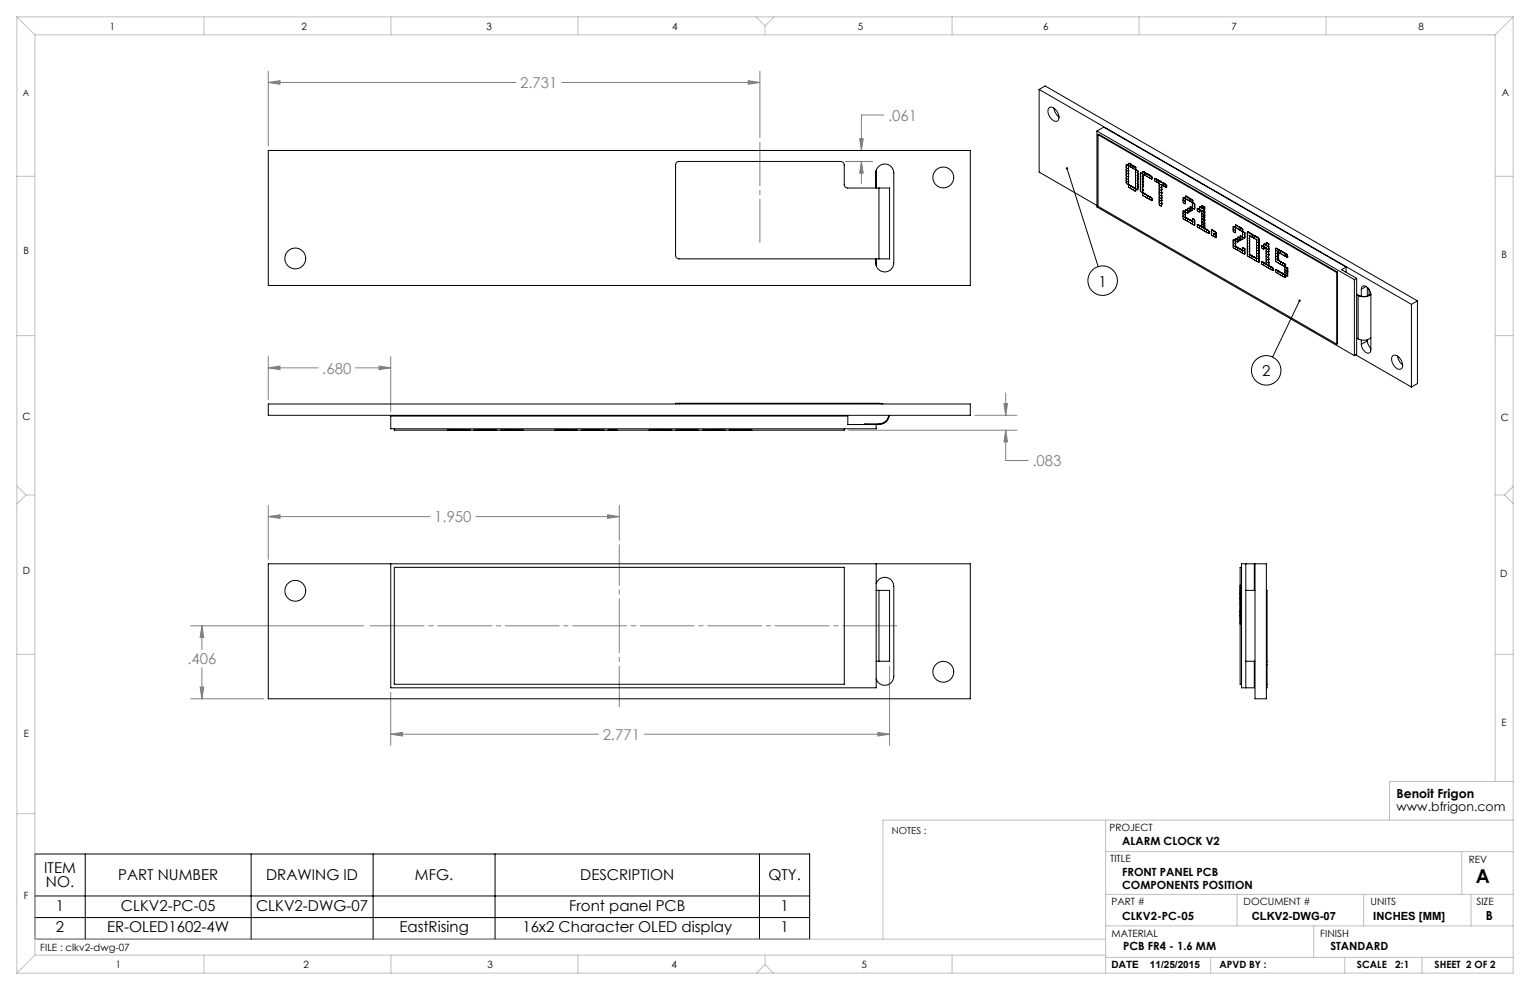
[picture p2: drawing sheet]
<svg xmlns="http://www.w3.org/2000/svg" width="432mm" height="279mm" viewBox="0 0 432 279" stroke-linecap="round" stroke-linejoin="round" font-family="sans-serif">
<g fill="none" stroke="#000" stroke-width=".28">
<path d="M301.1 47.5l8.8 27.7M366.8 84.9l-7.6 15.9M9.8 241h218.7v24.1h-218.7zM9.8 259h218.7M9.8 252.9h218.7M24.1 241v24.1M70.9 241v24.1M105.3 241v24.1M139.7 241v24.1M214.3 241v24.1"/>
<circle cx="311.2" cy="79.2" r="4.2"/>
<circle cx="357.4" cy="104.5" r="4.2"/>
</g>
<g fill="none" stroke="#808080" stroke-width=".28">
<path d="M75.7 23.3l3.3-.5v1zM75.7 20.1v21.1M75.7 23.3h69.9M158.5 23.3h56M211.2 22.8l3.3 .5-3.3 .5zM214.5 20.1v18.8M242.6 39.2h1l-.5 3.3zM249.5 32.5h-6.4v10M238.5 45.6h7.8M243.1 45.6l.5 3.3h-1zM243.1 45.6v6.3M75.7 103.8l3.3-.5v1z"/>
<path d="M75.7 100.6v12.1M75.7 103.8h14.1M100.3 103.8h10M107 103.3l3.3 .5-3.3 .5zM110.3 100.6v15.5M275.1 117.2h11.9M283.3 113.9h1l-.5 3.3zM283.8 110.9v6.3M239.5 121.4h47.5M283.8 121.4l.5 3.3h-1zM283.8 121.4v8.6h6.4M75.7 145.8l3.3-.5v1z"/>
<path d="M75.7 142.6v15.2M75.7 145.8h45.7M134.3 145.8h40.5M171.5 145.3l3.3 .5-3.3 .5zM174.8 142.6v9.9M53.8 176.6h48.9M57 176.6l.5 3.3h-1zM57 176.6v6.8M53.8 197.2h20.6M56.5 193.9h1l-.5 3.3zM57 188.4v8.8M110.3 195.4v15"/>
<path d="M251.1 187.9v22.5M110.3 207.2l3.3-.5v1zM110.3 207.2h58.6M181.8 207.2h69.3M247.8 206.7l3.3 .5-3.3 .5z"/>
</g>
<path d="M103.9 176.6h149.7" fill="none" stroke="#808080" stroke-width=".28" stroke-dasharray="15.2 1.3 1.3 1.3" stroke-dashoffset="-.6"/>
<path d="M174.8 199.5v-45.7" fill="none" stroke="#808080" stroke-width=".28" stroke-dasharray="15.2 1.3 1.3 1.3" stroke-dashoffset="3.8"/>
<path d="M214.5 68.4v-28.2" fill="none" stroke="#808080" stroke-width=".28" stroke-dasharray="15.2 1.3 1.3 1.3" stroke-dashoffset="3"/>
<g fill="none" stroke="#c0c0c0" stroke-width=".28">
<path d="M4.8 4.8l5 5M4.8 4.8h422.2M4.8 4.8v269.8M9.8 9.8h412.2M9.8 9.8v259.8M57.5 4.8v5M110.3 4.8v5M163.1 4.8v5M213.4 4.8l2.5 2.5M215.9 7.3v2.5M218.4 4.8l-2.5 2.5M268.7 4.8v5"/>
<path d="M321.5 4.8v5M374.3 4.8v5M422 9.8v210.7M427 4.8l-5 5M427 4.8v269.8h-422.2M4.8 49.7h5M422 49.7h5M4.8 94.7h5M422 94.7h5M4.8 137.1l2.5 2.6M7.3 139.7l-2.5 2.6M7.3 139.7h2.5"/>
<path d="M422 139.7h2.6M424.6 139.7l2.4 2.4M427 137.3l-2.4 2.4M4.8 184.7h5M422 184.7h5M4.8 229.7h5M312 231.5v43.1M427 231.5h-177.8v33.6M427 220.5h-34.8v11M312 240.3h115M312 252.4h115M349.1 252.4v8.9"/>
<path d="M384.9 252.4v8.9M412.6 240.3v12.1M415.2 252.4v8.9M9.8 265.1h302.2M9.8 269.6l-5 5M9.8 269.6h302.2M57.5 269.6v5M110.3 269.6v5M163.1 269.6v5M215.9 272.2l-2.4 2.4M215.9 272.2l2.4 2.4M215.9 269.6v2.6"/>
<path d="M268.7 269.6v5M312 270.2h115M312 261.3h115M341.7 270.2v4.4M370.8 261.3v8.9M379.5 270.2v4.4M401.3 270.2v4.4"/>
</g>
<path d="M366.5 84.6a.34 .34 0 0 0 .1 .5 .34 .34 0 0 0 .5-.1 .34 .34 0 0 0-.2-.4l-.1 .3 .1-.3zM300.9 47.3a.34 .34 0 0 0 .1 .5 .34 .34 0 0 0 .5-.3 .34 .34 0 0 0-.5-.3l.1 .3-.1-.3z" fill="#000"/>
<path d="M75.7 145.8l3.3-.5v1zM171.5 145.3l3.3 .5-3.3 .5zM57 176.6l.5 3.3h-1zM56.5 193.9h1l-.5 3.3zM247.8 206.7l3.3 .5-3.3 .5zM110.3 207.2l3.3-.5v1zM283.8 121.4l.5 3.3h-1zM283.3 113.9h1l-.5 3.3zM75.7 103.8l3.3-.5v1zM107 103.3l3.3 .5-3.3 .5zM211.2 22.8l3.3 .5-3.3 .5zM75.7 23.3l3.3-.5v1zM243.1 45.6l.5 3.3h-1zM242.6 39.2h1l-.5 3.3z" fill="#808080"/>
<g fill="none" stroke="#000" stroke-width=".28">
<path d="M293.3 25.2v23.4l16.3 9.4M293.3 25.2l105 60.7M293.3 25.2l1.7-.9 105 60.6M296.1 30.4a2.31 2.31 0 0 1 2.7 2.3 1.14 1.14 0 0 1-.5 1.5 1.14 1.14 0 0 1-1.5-.6 2.48 2.48 0 0 1-.7-3.2zM297.5 30.5l.3 1.3 1.1 1.2M309.6 37l72.6 41.9M309.6 37l1.9-1.1 68.4 39.5M309.6 37v21.4l72.6 42M309.9 38l.2-.1 67.4 38.9M309.9 38l67.4 38.9M309.9 38v20.2l67.4 38.9M75.7 42.5h198.1v38.1h-198.1z"/>
<path d="M247.2 53.1v-4.3a2.54 2.54 0 0 1 2.5-2.5 2.54 2.54 0 0 1 2.5 2.5v25.4a2.54 2.54 0 0 1-2.5 2.6 2.54 2.54 0 0 1-2.5-2.6v-1.1M247.3 48.1v5M248.1 53.1h-8.8a1 1 0 0 1-1-1v-5.5a1 1 0 0 0-1-1h-45.6a1 1 0 0 0-1 1v25.5a1 1 0 0 0 1 1h56.4M248.1 53.1h3v20h-3M248.1 53.1v20M317.9 51v.7l.6 .2M317.9 50.3v.7M317.9 49.5v.7M317.9 48.8v.7M317.9 48v.7M317.9 47.2v.8M317.9 47.2h.1"/>
<path d="M317.9 48h.1M317.9 48.7v.1M317.9 50.2v.1M317.9 51h.1M317.9 48.8h.1M317.9 49.5h.1M317.9 50.3h.1M318 46.5h-.1M318 46.5l-.1 .7M318 46.5h.1M318 46.5l.3 .2M318.3 46.7l.2 .3"/>
<path d="M318.3 46.7h.1M318.4 51.3l.1 .2M318.4 50.5l.1 .2M318.4 49.8l.1 .2M318.4 49l.1 .2M318.4 48.3l.1 .2M318.4 47.5l.1 .2M318.4 48.3h.1M318.4 49h.1M318.4 49.8h.1M318.4 51.3h.1M318.4 47.5h.1"/>
<path d="M318.4 50.5h.1M318.5 47.4l-.1 .1M318.5 47.7v.4M318.5 48.5v.4M318.5 50v.4M318.5 50.7v.5M318.5 48.5h.1M318.5 48.9h.1M318.5 49.2h.1M318.5 50h.1M318.5 50.4h.1M318.5 50.7h.1"/>
<path d="M318.5 51.2h.1M318.5 47h.1M318.5 51.9h.1M318.5 47.7h.1M318.5 48.1h.1M318.5 51.9l-.1 .1M318.5 51.2l-.1 .1M318.5 50.4l-.1 .1M318.5 49.7l-.1 .1M318.5 48.9l-.1 .1M318.5 48.1l-.1 .1M318.5 47v.4"/>
<path d="M318.5 49.2v.5M318.5 51.5v.4M318.5 49.7h.1M318.5 51.5h.1M318.6 46.1l-.1 .6 .6 .3M318.6 52.2l-.1 .6 .6 .3M318.6 52.2l.4 .2M318.6 46.1l.4 .2M318.6 46.1h.1M318.6 52.2h.1M318.6 46.1h-.1M318.6 52.2h-.1"/>
<path d="M319 46.3l.1 .2M319 52.4l.1 .2M319 46.3h.1M319 52.4h.1M319.1 47v.1M319.1 53.1h.1M319.1 46.5h.1M319.1 52.6h.1M319.1 53.1v.1M319.1 47.1l.7 .3M319.1 53.1l.7 .4M319.2 46.5h.1"/>
<path d="M319.2 52.5h.1M319.3 46.5h-.2M319.3 52.5l-.2 .1M319.3 52.5l.4 .3M319.3 46.5l.4 .2M319.3 46.5h.1M319.3 52.5h.1M319.7 46.7l.1 .2M319.7 52.8l.1 .2M319.7 46.7h.1M319.7 52.8h.1M319.8 47.4l-.1 .1"/>
<path d="M319.8 53.5h-.1M319.8 47.4l.5 .4h.1M319.8 46.9h.1M319.8 53.5l.5 .4 .1-.1M319.8 53h.1M319.8 52.9h.1M319.9 46.9h-.1M319.9 52.9l-.1 .1M319.9 52.9h.1M319.9 52.9l.4 .3M319.9 46.9l.4 .2M319.9 46.9h.1"/>
<path d="M320.3 47.1h.1M320.3 53.2h.1M320.3 47.1l.1 .2M320.3 53.2l.1 .2M320.4 47.8v.1M320.4 53.8v.1M320.4 47.3h.1M320.4 47.8h.1M320.4 53.4h.1M320.4 53.8h.1M320.4 47.3v.5M320.4 53.4v.4"/>
<path d="M320.5 52.5v.8l.6 .1M320.5 51.8v.7M320.5 51v.8M320.5 50.3v.7M320.5 49.5v.7M320.5 48.8v.7M320.5 48.7v.1M320.5 50.2v.1M320.5 51h.1M320.5 48.8h.1M320.5 49.5h.1M320.5 50.3h.1"/>
<path d="M320.5 51.8h.1M320.5 52.5h.1M320.6 48h-.1M320.6 48l-.1 .7M320.6 48l.4 .2M320.6 48h.1M321 48.2l.1 .3M321 48.2h.1M321 52.8l.1 .2M321 52.1l.1 .2M321 51.3l.1 .2M321 50.5l.1 .2"/>
<path d="M321 49.8l.1 .2M321 49l.1 .2M321 49h.1M321 49.8h.1M321 50.5h.1M321 52.1h.1M321 52.8h.1M321 51.3h.1M321.1 48.5v.4M321.1 49.2v.5M321.1 50v.4M321.1 50.7v.5"/>
<path d="M321.1 51.5v.4M321.1 51.5h.1M321.1 48.5h.1M321.1 48.9h.1M321.1 49.2h.1M321.1 49.7h.1M321.1 50h.1M321.1 50.4h.1M321.1 50.7h.1M321.1 51.2h.1M321.1 51.9h.1M321.1 52.7h.1"/>
<path d="M321.1 53h.1M321.1 53.4l-.1 .1M321.1 52.7l-.1 .1M321.1 51.9l-.1 .2M321.1 51.2l-.1 .1M321.1 50.4l-.1 .1M321.1 49.7l-.1 .1M321.1 48.9l-.1 .1M321.1 52.3v.4M321.1 53v.4M321.1 53.4h.1M321.1 52.3h.1"/>
<path d="M321.9 49.5h.1M321.9 50.3h.1M321.9 51.1h.1M321.9 51.8h.1M321.9 52.6h.1M321.9 53.3h.1M321.9 53.3v.7l.6 .2M321.9 52.6v.7M321.9 51.8v.7M321.9 51.1v.7M321.9 50.3v.8M321.9 49.5v.8"/>
<path d="M321.9 52.5v.1M322 48.8h-.1M322 48.8l-.1 .7M322 48.8l.3 .2M322 48.8h.1M322.3 49h.1M322.3 49l.2 .3M322.4 49.8h.1M322.4 52.8h.1M322.4 50.6h.1M322.4 51.3h.1M322.4 53.6h.1"/>
<path d="M322.4 53.6l.1 .2M322.4 52.8l.1 .7M322.4 52.1l.1 .2M322.4 51.3l.1 .2M322.4 50.6l.1 .2M322.4 49.8l.1 .2M322.4 52.1h.1M322.5 54.2l-.1 .1M322.5 53.5l-.1 .1M322.5 52.7l-.1 .1M322.5 52l-.1 .1M322.5 51.2l-.1 .1"/>
<path d="M322.5 50.4l-.1 .2M322.5 49.7l-.1 .1M322.5 49.3h.1M322.5 49.7h.1M322.5 50h.1M322.5 50.4h.1M322.5 50.8h.1M322.5 51.2h.1M322.5 51.5h.1M322.5 52h.1M322.5 52.3h.1M322.5 52.7h.1"/>
<path d="M322.5 53.5h.1M322.5 53.8h.1M322.5 49.3v.4M322.5 50v.4M322.5 50.8v.4M322.5 51.5v.5M322.5 52.3v.4M322.5 53.8v.4M322.6 48.4h-.1M322.6 54.5h-.1M322.6 48.4l-.1 .6 .6 .3M322.6 48.4h.1"/>
<path d="M322.6 54.5l-.1 .6 .6 .3M322.6 54.5h.1M322.6 54.5l.4 .2M322.6 48.4l.4 .2M323 48.6l.1 .2M323 54.7l.1 .2M323 54.7h.1M323 48.6h.1M323.1 49.3l.7 .4M323.1 55.4l.7 .4M323.1 48.8h.1M323.1 49.3v.1"/>
<path d="M323.1 55.4v.1M323.1 54.9h.1M323.2 48.8h.1M323.2 54.8l.1 .1M323.3 48.8h-.2M323.3 54.9h-.2M323.3 54.9l.4 .2M323.3 48.8l.4 .2M323.3 48.8h.1M323.3 54.9h.1M323.7 49l.1 .2M323.7 55.1l.1 .2"/>
<path d="M323.7 49h.1M323.7 55.1h.1M323.8 49.7l-.1 .1M323.8 55.8l-.1 .1M323.8 49.2h.1M323.8 55.3h.1M323.8 49.7h.1M323.8 55.8h.1M323.8 49.7l.6 .4M323.8 55.8l.6 .4M323.8 55.2h.1M323.9 49.2h-.1"/>
<path d="M323.9 49.2h.1M323.9 55.2l-.1 .1M323.9 55.2h.1M323.9 55.2l.4 .3M323.9 49.2l.4 .2M324.3 49.4l.1 .2M324.3 55.5l.1 .2M324.3 49.4h.1M324.3 55.5h.1M324.4 50.1v.1M324.4 56.2h.1M324.4 50.1l.6 .4 .1-.1"/>
<path d="M324.4 49.6h.1M324.4 56.2l.6 .4 .1-.1M324.4 55.7h.1M324.5 49.5l.1 .1M324.5 55.6h.1M324.6 49.6h-.2M324.6 55.6l-.2 .1M324.6 55.6h.1M324.6 55.6l.4 .2M324.6 49.6l.4 .2M324.6 49.6h.1M325 55.8h.1"/>
<path d="M325 49.8h.1M325 49.8l.1 .2M325 55.8l.1 .3M325.1 50v.4M325.1 56.1v.4M325.1 50h.1M325.1 50.4h.1M325.1 56.1h.1M325.1 56.5h.1M325.1 50.4l-.1 .1M325.1 56.5l-.1 .1M326 50.3h-.1"/>
<path d="M326 50.3l-.1 .7 .6 .3M326 50.3l.3 .3M326 50.3h.1M326.3 50.6h.1M326.3 50.6l.2 .2M326.5 51.3h-.1M326.5 50.8h.1M326.5 51.3h.1M326.5 51.3l.6 .4M326.5 50.7h.1M326.6 50.7l-.1 .1M326.6 50.7h.1"/>
<path d="M326.6 50.7l.4 .3M327 51h.1M327 51l.1 .1M327.1 51.7h.1M327.1 51.7l.1 .2M327.1 51.1h.1M327.2 51.1h.1M327.2 57.2v.7l.6 .2M327.2 56.4v.7M327.2 55.6v.8M327.2 54.9v.7M327.2 54.1v.8"/>
<path d="M327.2 53.4v.7M327.2 52.6v.7M327.2 51.9v.7M327.2 53.3v.1M327.2 54.1h.1M327.2 56.4h.1M327.2 57.1v.1M327.2 51.9h.1M327.2 52.6h.1M327.2 53.4h.1M327.2 54.9h.1M327.2 55.6h.1"/>
<path d="M327.2 57.2h.1M327.3 51.1h-.2M327.3 51.1h.1M327.3 51.1l.4 .2M327.7 51.3l.1 .2M327.7 57.4l.1 .2M327.7 56.7l.1 .6M327.7 55.9l.1 .2M327.7 55.2l.1 .2M327.7 54.4l.1 .2M327.7 53.6l.1 .7M327.7 52.1l.1 .2"/>
<path d="M327.7 52.1h.1M327.7 53.6h.1M327.7 54.4h.1M327.7 55.2h.1M327.7 56.7h.1M327.7 57.4h.1M327.7 55.9h.1M327.8 52l.6 .4M327.8 52l-.1 .1M327.8 51.5h.1M327.8 58.1l-.1 .1M327.8 57.3l-.1 .1"/>
<path d="M327.8 56.5l-.1 .1M327.8 55.8l-.1 .1M327.8 54.6l-.1 .6M327.8 54.3l-.1 .1M327.8 53.5l-.1 .1M327.8 52.8v.3M327.8 52.3h.1M327.8 52.8h.1M327.8 53.1h.1M327.8 53.5h.1M327.8 54.3h.1M327.8 54.6h.1"/>
<path d="M327.8 55.4h.1M327.8 55.8h.1M327.8 56.1h.1M327.8 56.5h.1M327.8 57.3h.1M327.8 57.6h.1M327.8 52.3v.5M327.8 53.1v.4M327.8 55.4v.4M327.8 56.1v.4M327.8 57.6v.5M327.9 51.5h-.1"/>
<path d="M327.9 51.5l.4 .2M327.9 51.5h.1M328.3 51.7l.1 .2M328.3 51.7h.1M328.4 52.4v.1M328.4 51.9h.1M328.4 52.4h.1M328.5 52.4l.5 .4h.1M328.5 51.9h.1M328.6 51.9h-.1M328.6 51.9h.1M328.6 51.9l.4 .2"/>
<path d="M329 52.1h.1M329 52.1l.1 .2M329.1 52.8l-.1 .1M329.1 52.3h.1M329.1 52.8h.1M329.1 52.3v.5M334 56.5h-.1M334 56.5v.7l.5 .2M334 55.8h-.1M334 59.5h-.1M334 55.8v.7M334 55.8h.1"/>
<path d="M334 59.5v.8M334 59.5h.1M334 59.5l.4 .3M334 55.8l.4 .2M334.4 56h.1M334.4 59.8h.1M334.4 56l.1 .2M334.4 59.8l.1 .2M334.4 56.8l.1 .2M334.4 56.8h.1M334.5 56.6l-.1 .2M334.5 57v.4"/>
<path d="M334.5 56.2h.1M334.5 57h.1M334.5 57.4h.1M334.5 57.4v.1M334.5 56.6v.2M334.5 56.2v.4M334.5 56.6h.1M334.7 55.4h-.1M334.7 59.2h-.1M334.7 55.4l-.1 .6 .6 .3M334.7 55.4h.1M334.7 59.2l-.1 .7 .6 .2"/>
<path d="M334.7 59.2h.1M334.7 59.2l.4 .2M334.7 55.4l.4 .2M335.1 55.6l.1 .2M335.1 59.4l.1 .2M335.1 55.6h.1M335.1 59.4h.1M335.2 56.3h.1M335.2 56.3l-.1 .1M335.2 55.8h.1M335.2 59.6h.1M335.2 59.6v.5"/>
<path d="M335.2 56.3l.6 .4M335.2 55.7l.1 .1M335.3 55.8h-.1M335.3 58.8v.7l.6 .2M335.3 58.8l.4 .2M335.3 55.8l.4 .2M335.3 55.8h.1M335.3 58.8h.1M335.3 58.8h-.1M335.7 56l.1 .2M335.7 59l.2 .3M335.7 56h.1"/>
<path d="M335.7 59h.1M335.8 56.7v.1M335.8 56.7l.6 .4 .1-.1M335.8 56.2h.1M335.9 59.7l-.1 .1M335.9 59.3h.1M335.9 59.7h.1M335.9 59.3v.4M335.9 56.1h.1M336 58.4h-.1M336 56.1l-.1 .1M336 58.4l-.1 .7 .6 .2"/>
<path d="M336 58.4h.1M336 58.4l.4 .2M336 56.1l.4 .3M336 56.1h.1M336.4 56.4h.1M336.4 58.6h.1M336.4 56.4l.1 .2M336.4 58.6l.1 .3M336.5 57l-.1 .1M336.5 59.3l-.1 .1M336.5 56.6h.1M336.5 57h.1"/>
<path d="M336.5 58.9h.1M336.5 56.6v.4M336.5 58.9v.4M336.6 58h.1M336.6 58v.7l.6 .2M336.6 57.3h.1M336.6 57.3v.7M336.6 57.3l.4 .2M337 57.5h.1M337 57.5l.2 .2M337.1 58.3h.1M337.1 58.3l.1 .2"/>
<path d="M337.2 58.2l-.1 .1M337.2 57.7v.5M337.2 58.5v.4M337.2 57.7h.1M337.2 58.2h.1M337.2 58.5h.1M337.2 58.9h.1M337.2 58.9l-.1 .1M338 58.8h-.1M338 58.8v.7l.5 .2M338 58.8h.1M338 58.8l.4 .2"/>
<path d="M338.4 59h.1M338.4 59l.1 .3M338.5 59.7v.1M338.5 59.3h.1M338.5 59.7h.1M338.5 59.3v.4M338.7 58.4h-.1M338.7 58.4l-.1 .7 .6 .3M338.7 58.4h.1M338.7 58.4l.4 .3M339.1 58.7l.1 .2M339.1 58.7h.1"/>
<path d="M339.2 59.4h-.1M339.2 59.4l.1 .1M339.2 58.9h.1M339.3 58.8h.1M339.3 59.6v.7M339.3 58.8l-.1 .1M339.3 59.5v.1M339.3 59.6h-.1M339.3 58.1v.7M339.3 58.1l.4 .2M339.3 58.1h.1M339.3 58.1h-.1"/>
<path d="M339.7 58.3l.2 .2M339.7 58.3h.1M339.8 59.8l.1 .2M339.8 59.1l.1 .6M339.8 59.1h.1M339.8 59.8h.1M339.9 59.7l-.1 .1M339.9 59l-.1 .1M339.9 58.5h.1M339.9 59h.1M339.9 59.7h.1M339.9 58.5v.5"/>
<path d="M247.3 73.1v1.9M334 60.3h-.1M334 61.1h-.1M334 61.1v.7l.5 .2M334 60.3v.7M334 61v.1M334.4 60.5v.1M334.4 61.3h.1M334.4 61.3l.1 .2M334.4 60.6l.1 .2M334.5 62v.1M334.5 62l.7 .4"/>
<path d="M334.5 61.5h.1M334.5 60.4l-.1 .1M334.5 61.2l-.1 .1M334.5 60v.4M334.5 60h.1M334.5 60.4h.1M334.5 61.2h.1M334.5 61.2v.1M334.5 60.4v.1M334.5 60.8v.4M334.5 60.8h.1M334.6 61.4h.1"/>
<path d="M334.7 61.4l-.2 .1M334.7 61.4h.1M334.7 61.4l.4 .3M335.1 61.7l.1 .2M335.1 61.7h.1M335.2 61.9h.1M335.2 62.4h.1M335.2 62.4h-.1M335.2 60.1l-.1 .1M335.2 60.1h.1M335.2 62.4l.6 .4M335.2 61.8h.1"/>
<path d="M335.3 61.8l-.1 .1M335.3 61.8l.4 .2M335.3 61.8h.1M335.7 62l.1 .2M335.7 62h.1M335.8 62.8h.1M335.8 62.8l.7 .3M335.8 62.2h.1M335.9 62.2h.1M336 62.2l-.1 .1M336 62.2h.1M336 62.2l.4 .2"/>
<path d="M336.4 62.4h.1M336.4 62.4l.1 .2M336.5 63.1v.1M336.5 63.1l.5 .5 .2-.1M336.5 62.6h.1M336.6 62.6h.1M336.6 62.6h-.1M336.6 61.8h.1M336.6 61.8v.8M336.6 61.8l.4 .2M337 62h.1M337 62l.2 .3"/>
<path d="M337.1 62.8h.1M337.1 62.8l.1 .2M337.2 62.7l-.1 .1M337.2 62.3v.4M337.2 63v.5M337.2 63.5h.1M337.2 62.3h.1M337.2 62.7h.1M337.2 63h.1M337.2 63.5l-.1 .1M338 63.4h-.1M338 63.4l-.1 .6 .6 .3"/>
<path d="M338 63.4h.1M338 63.4l.4 .2M338.4 63.6h.1M338.4 63.6l.1 .2M338.5 64.3v.1M338.5 64.3l.7 .4M338.5 63.8h.1M338.6 63.7h.1M338.7 63.7l-.1 .1M338.7 63.7h.1M338.7 63.7l.4 .3M339.1 64l.1 .2"/>
<path d="M339.1 64h.1M339.2 64.7h-.1M339.2 64.7l.6 .4M339.2 64.2h.1M339.3 64.1h.1M339.3 64.1l-.1 .1M339.3 63.4v.7M339.3 62.6v.7M339.3 61.8v.8M339.3 61.1v.7M339.3 60.3v.8M339.3 60.3h.1"/>
<path d="M339.3 62.6h.1M339.3 63.3v.1M339.3 60.3h-.1M339.3 61.1h-.1M339.3 61.8l-.1 .1M339.3 62.6h-.1M339.3 63.4h-.1M339.8 64.4v.1M339.8 63.6l.1 .2M339.8 62.9l.1 .2M339.8 62.1l.1 .2M339.8 61.4l.1 .6"/>
<path d="M339.8 60.6l.1 .2M339.8 61.4h.1M339.8 62.1h.1M339.8 62.9h.1M339.8 63.6h.1M339.8 64.4h.1M339.8 60.6h.1M339.8 64.5l.1 .1M339.8 65.1h.1M339.9 64.3l-.1 .1M339.9 63.5l-.1 .1M339.9 62.3l-.1 .6"/>
<path d="M339.9 62l-.1 .1M339.9 61.2l-.1 .2M339.9 60.5l-.1 .1M339.9 60h.1M339.9 60.5h.1M339.9 60.8h.1M339.9 61.2h.1M339.9 62h.1M339.9 62.3h.1M339.9 63.1h.1M339.9 63.5h.1M339.9 63.8h.1"/>
<path d="M339.9 64.3h.1M339.9 60v.5M339.9 60.8v.4M339.9 63.1v.4M339.9 63.8v.5M339.9 65.1l.6 .3M339.9 64.5h.1M340 64.5l-.1 .1M340 64.5h.1M340 64.5l.4 .2M340.4 64.7l.1 .2M340.4 64.7h.1"/>
<path d="M340.5 65.4v.1M340.5 65.4l.5 .5 .2-.1M340.5 64.9h.1M340.6 64.9h.1M340.6 64.9h-.1M340.6 64.9l.4 .2M341 65.1h.1M341 65.1l.2 .3M341.2 65.8l-.1 .1M341.2 65.4h.1M341.2 65.8h.1M341.2 65.4v.4"/>
<path d="M342 65.7h-.1M342 65.7v.7l.5 .2M342 64.9h-.1M342 64.9v.8M342 64.9h.1M342 64.9l.4 .2M342.4 65.1l.1 .2M342.4 65.1h.1M342.4 65.9l.1 .2M342.5 66.6v.1M342.5 65.9l.1 .1M342.5 65.9h-.1"/>
<path d="M342.5 65.3h.1M342.5 65.9h.1M342.5 66.1h.1M342.5 66.6h.1M342.6 66.6l.6 .4M342.6 65.3h.1M342.6 66v.1M342.6 66.1h.1M342.7 65.3l-.1 .1M342.7 65.3h.1M342.7 65.3l.4 .2M343.1 65.5l.1 .3"/>
<path d="M343.1 65.5h.1M343.1 66.3h.1M343.1 66.3l.1 .2M343.2 65.8v.4M343.2 66.5v.5M343.2 67h.1M343.2 65.8h.1M343.2 66.2h.1M343.2 66.5h.1M343.2 67l-.1 .1M343.2 66.2l-.1 .1M348.1 64.7v.7l.6 .2"/>
<path d="M348.1 69.2v.7l.6 .3M348.1 68.5v.7M348.1 64.6v.1M348.1 68.4v.1M348.1 69.2h.1M348.1 68.5h.1M348.1 64.7h.1M348.1 67.7h.1M348.1 63.9h.1M348.1 63.9v.7M348.1 67.7v.7M348.1 67.7l.4 .2"/>
<path d="M348.1 63.9l.4 .2M348.5 67.9l.2 .3M348.5 64.1l.2 .3M348.5 64.1h.1M348.5 67.9h.1M348.6 69.5l.1 .1M348.6 68.7l.1 .2M348.6 64.9l.1 .2M348.6 68.7h.1M348.6 69.5h.1M348.6 64.9h.1M348.7 69.6v.1"/>
<path d="M348.7 70.2h.1M348.7 70.2h-.1M348.7 64.8l-.1 .1M348.7 68.6l-.1 .1M348.7 69.4l-.1 .1M348.7 64.4v.4M348.7 65.1v.5M348.7 68.2v.4M348.7 68.9v.5M348.7 68.9h.1M348.7 69.4h.1M348.7 64.4h.1"/>
<path d="M348.7 64.8h.1M348.7 65.1h.1M348.7 65.6h.1M348.7 68.2h.1M348.7 68.6h.1M348.7 65.6l-.1 .1M348.7 70.2l.6 .3M348.7 69.6h.1M348.8 63.5l-.1 .7 .6 .3M348.8 69.6l-.1 .1M348.8 67.3l-.1 .7 .6 .2M348.8 69.6l.4 .2"/>
<path d="M348.8 67.3l.4 .3M348.8 63.5l.4 .3M348.8 63.5h.1M348.8 69.6h.1M348.8 67.3h-.1M348.8 63.5h-.1M348.8 67.3h.1M349.2 69.8l.1 .2M349.2 67.6l.1 .2M349.2 63.8l.1 .2M349.2 67.6h.1M349.2 69.8h.1"/>
<path d="M349.2 63.8h.1M349.3 70.5v.1M349.3 64.5h.1M349.3 70h.1M349.3 64h.1M349.3 70.5h.1M349.3 68.2v.1M349.3 67.8h.1M349.3 68.2h.1M349.3 67.8v.4M349.3 64.5l.7 .3M349.3 70.5l.7 .4"/>
<path d="M349.4 70h.1M349.4 63.9h.1M349.5 63.9l-.2 .1M349.5 70h-.2M349.5 66.9l-.1 .7 .5 .3M349.5 70l.4 .2M349.5 66.9l.4 .3M349.5 63.9l.4 .2M349.5 63.9h.1M349.5 66.9h.1M349.5 70h.1M349.5 66.9h-.1"/>
<path d="M349.9 70.2l.1 .2M349.9 67.2l.1 .6M349.9 64.1l.1 .2M349.9 64.1h.1M349.9 67.2h.1M349.9 70.2h.1M350 70.9l-.1 .1M350 64.8l-.1 .1M350 64.8l.5 .5 .1-.1M350 64.3h.1M350 70.9l.6 .4M350 70.4h.1"/>
<path d="M350 67.8l-.1 .1M350 67.8h.1M350 70.3l.1 .1M350.1 66.6h-.1M350.1 64.3h-.1M350.1 64.3h.1M350.1 66.6v.7l.5 .2M350.1 70.4h-.1M350.1 70.4h.1M350.1 70.4l.4 .2M350.1 66.6l.4 .2M350.1 64.3l.4 .2"/>
<path d="M350.1 66.6h.1M350.5 64.5h.1M350.5 66.8h.1M350.5 70.6h.1M350.5 70.6l.1 .2M350.5 66.8l.1 .2M350.5 64.5l.1 .3M350.6 71.3v.1M350.6 71.3l.6 .4 .1-.1M350.6 70.8h.1M350.6 67.5v.1M350.6 65.2v.1"/>
<path d="M350.6 64.8h.1M350.6 65.2h.1M350.6 67h.1M350.6 67.5h.1M350.6 64.8v.4M350.6 67v.5M350.7 70.7h.1M350.7 66.2v.7l.6 .2M350.7 70.7v.1M350.7 66.1v.1M350.7 66.2h.1M350.8 70h-.1"/>
<path d="M350.8 65.4h-.1M350.8 65.4l-.1 .7M350.8 65.4h.1M350.8 70l-.1 .7M350.8 70h.1M350.8 70l.4 .2M350.8 65.4l.4 .3M351.2 70.2l.1 .2M351.2 65.7l.1 .2M351.2 65.7h.1M351.2 70.2h.1M351.2 66.5h.1"/>
<path d="M351.2 71l.1 .2M351.2 66.5l.1 .2M351.2 71h.1M351.3 66.3l-.1 .2M351.3 65.9v.4M351.3 70.4v.5M351.3 71.2v.4M351.3 71.6h.1M351.3 71.2h.1M351.3 67.1h.1M351.3 65.9h.1M351.3 66.3h.1"/>
<path d="M351.3 70.4h.1M351.3 70.9h.1M351.3 71.6l-.1 .1M351.3 70.9l-.1 .1M351.3 67.1l-.1 .1M351.3 66.3l-.1 .1M351.3 66.7v.4M351.3 66.7h.1M352.1 66.2h.1M352.1 67h.1M352.1 67.7h.1M352.1 68.5h.1"/>
<path d="M352.1 69.2v.1M352.1 70h.1M352.1 70.8h.1M352.1 71.5h.1M352.1 71.5v.7l.6 .3M352.1 70.8v.7M352.1 70v.7M352.1 69.2v.8M352.1 68.5v.7M352.1 67.7v.8M352.1 67v.7M352.1 66.2v.7"/>
<path d="M352.1 66.9v.1M352.1 69.2h.1M352.1 70.7v.1M352.1 65.5h.1M352.1 65.5v.7M352.1 65.5l.4 .2M352.5 65.7h.1M352.5 65.7l.2 .2M352.6 66.5l.1 .2M352.6 67.2l.1 .2M352.6 68l.1 .2M352.6 68.8l.1 .2"/>
<path d="M352.6 69.5l.1 .2M352.6 70.3l.1 .2M352.6 71l.1 .2M352.6 71.8l.1 .1M352.6 69.5h.1M352.6 67.2h.1M352.6 70.2v.1M352.6 68h.1M352.6 68.8h.1M352.6 71h.1M352.6 66.5h.1M352.6 71.8h.1"/>
<path d="M352.7 72.5h-.1M352.7 66.4l.6 .4M352.7 66.4l-.1 .1M352.7 72.5l.6 .3M352.7 65.9h.1M352.7 71.9h.1M352.7 67.1l-.1 .1M352.7 67.9l-.1 .1M352.7 68.6l-.1 .2M352.7 69.4l-.1 .1M352.7 70.1l-.1 .1M352.7 70.9l-.1 .1"/>
<path d="M352.7 71.7l-.1 .1M352.7 66.7v.4M352.7 69v.4M352.7 69.7v.4M352.7 71.2v.5M352.7 67.9h.1M352.7 69h.1M352.7 69.7h.1M352.7 70.1h.1M352.7 70.9h.1M352.7 66.7h.1M352.7 71.7h.1"/>
<path d="M352.7 67.1h.1M352.7 68.2h.1M352.7 69.4h.1M352.7 71.2h.1M352.7 70.1l-.1 .2M352.7 68.6l-.1 .1M352.7 67.4v.5M352.7 68.2v.4M352.7 70.5v.4M352.7 67.4h.1M352.7 68.6h.1M352.7 70.5h.1"/>
<path d="M352.7 65.8h.1M352.8 71.9h-.1M352.8 65.8l-.1 .1M352.8 65.8h.1M352.8 71.9h.1M352.8 71.9l.4 .2M352.8 65.8l.4 .3M353.2 66.1l.1 .2M353.2 72.1l.1 .2M353.2 66.1h.1M353.2 72.1h.1M353.3 66.8l.7 .4"/>
<path d="M353.3 72.8l.7 .4M353.3 72.3h.1M353.3 66.3h.1M353.3 72.8v.1M353.3 66.8h.1M353.4 66.2h.1M353.4 72.3h.1M353.5 72.3h-.2M353.5 66.2l-.2 .1M353.5 66.2l.4 .2M353.5 72.3l.4 .2M353.5 66.2h.1"/>
<path d="M353.5 72.3h.1M353.9 66.4l.1 .2M353.9 72.5l.1 .2M353.9 72.5h.1M353.9 66.4h.1M354 73.2l-.1 .1M354 67.2h-.1M354 72.7h.1M354 66.6h.1M354 73.2h.1M354 67.2h.1M354 67.2l.6 .3"/>
<path d="M354 73.2l.6 .4M354.1 72.7h-.1M354.1 66.6h-.1M354.1 66.6h.1M354.1 72.7h.1M354.1 66.6l.4 .2M354.1 72.7l.4 .2M354.5 66.8l.1 .2M354.5 72.9l.1 .2M354.5 66.8h.1M354.5 72.9h.1M354.6 73.6v.1"/>
<path d="M354.6 67.5l.1 .2M354.6 73.6l.7 .3M354.6 67h.1M354.6 67.5v.1M354.6 73.1h.1M354.7 67h.1M354.7 73h.1M354.7 73l-.1 .1M354.7 72.3v.7M354.7 71.5v.7M354.7 70.8v.7M354.7 70v.8"/>
<path d="M354.7 69.2v.8M354.7 68.5v.7M354.7 67.7v.8M354.7 67.7h.1M354.7 68.5h.1M354.7 69.2h.1M354.7 70h.1M354.7 70.8h.1M354.7 71.5h.1M354.7 72.3h.1M354.7 72.2v.1M354.8 67h-.2"/>
<path d="M354.8 67h.1M354.8 67l.4 .2M355.2 67.2h.1M355.2 67.2l.1 .2M355.2 69.5h.1M355.2 70.2v.1M355.2 73.3h.1M355.2 68h.1M355.2 68.8h.1M355.2 71h.1M355.2 71.8h.1M355.2 73.3l.1 .2"/>
<path d="M355.2 72.6l.1 .2M355.2 71.8l.1 .2M355.2 71l.1 .2M355.2 70.3l.1 .2M355.2 69.5l.1 .2M355.2 68.8l.1 .2M355.2 68l.1 .2M355.2 72.5v.1M355.3 67.9l-.1 .1M355.3 68.6l-.1 .2M355.3 69.4l-.1 .1M355.3 70.1l-.1 .1"/>
<path d="M355.3 70.9l-.1 .1M355.3 71.7l-.1 .1M355.3 72.4l-.1 .1M355.3 73.2l-.1 .1M355.3 67.4v.5M355.3 69.7v.4M355.3 70.5v.4M355.3 72.8v.4M355.3 73.5v.4M355.3 67.4h.1M355.3 67.9h.1M355.3 68.6h.1"/>
<path d="M355.3 69h.1M355.3 69.7h.1M355.3 70.1h.1M355.3 70.5h.1M355.3 70.9h.1M355.3 71.7h.1M355.3 72h.1M355.3 72.8h.1M355.3 73.2h.1M355.3 73.5h.1M355.3 73.9h.1M355.3 73.9l-.1 .1"/>
<path d="M355.3 70.1l-.1 .2M355.3 68.6l-.1 .1M355.3 68.2v.4M355.3 69v.4M355.3 71.2v.5M355.3 72v.4M355.3 68.2h.1M355.3 69.4h.1M355.3 71.2h.1M355.3 72.4h.1M356.1 73.8h.1M356.1 69.3h.1"/>
<path d="M356.1 73.8l-.1 .7 .7 .3M356.1 69.3v.7l.6 .2M356.1 69.3l.4 .2M356.1 73.8l.4 .3M356.5 69.5h.1M356.5 74.1h.1M356.5 74.1l.2 .2M356.5 69.5l.2 .3M356.7 74.8h-.1M356.7 74.3h.1M356.7 74.8h.1M356.7 70.2l-.1 .1"/>
<path d="M356.7 69.8h.1M356.7 70.2h.1M356.7 69.8v.4M356.7 74.8l.6 .3M356.7 74.2h.1M356.8 68.9h-.1M356.8 74.2l-.1 .1M356.8 68.9l-.1 .6 .6 .3M356.8 68.9h.1M356.8 68.9l.4 .2M356.8 74.2l.4 .2M356.8 74.2h.1"/>
<path d="M357.2 69.1h.1M357.2 74.4h.1M357.2 69.1l.1 .2M357.2 74.4l.1 .2M357.3 69.8v.1M357.3 75.1v.1M357.3 75.1l.7 .4M357.3 69.8l.1 .2M357.3 69.3h.1M357.3 74.6h.1M357.4 69.3h.1M357.4 74.6h.1"/>
<path d="M357.4 74.6h-.1M357.4 73.8v.8M357.4 73.1v.7M357.4 72.3v.8M357.4 71.6v.7M357.4 70.8v.7M357.4 70v.8M357.4 69.3h-.1M357.4 70.8h.1M357.4 71.5v.1M357.4 73.8h.1M357.4 70h.1"/>
<path d="M357.4 71.6h.1M357.4 72.3h.1M357.4 73.1h.1M357.5 68.5h-.1M357.5 68.5l-.1 .8M357.5 68.5h.1M357.5 68.5l.4 .3M357.9 68.8l.1 .2M357.9 68.8h.1M357.9 74.9l.1 .1M357.9 74.1l.1 .2M357.9 73.3l.1 .7"/>
<path d="M357.9 71.8l.1 .2M357.9 71.1l.1 .6M357.9 70.3l.1 .2M357.9 69.6l.1 .2M357.9 69.6h.1M357.9 70.3h.1M357.9 71.1h.1M357.9 71.8h.1M357.9 73.3h.1M357.9 74.1h.1M357.9 74.9h.1M358 75.5l.6 .4"/>
<path d="M358 75.5l-.1 .1M358 75h.1M358 74.7l-.1 .1M358 74l-.1 .1M358 73.2l-.1 .1M358 72.5v.3M358 72.5l-.1 .1M358 71.7l-.1 .1M358 70.9l-.1 .1M358 70.2l-.1 .1M358 69.4l-.1 .1M358 69.4l-.1 .2"/>
<path d="M358 69h.1M358 69.8h.1M358 70.2h.1M358 70.5h.1M358 70.9h.1M358 71.7h.1M358 72h.1M358 72.8h.1M358 73.2h.1M358 74h.1M358 74.3h.1M358 74.7h.1"/>
<path d="M358 69v.4M358 69.8v.4M358 70.5v.4M358 72v.5M358 72.8v.4M358 74.3v.4M358.1 75h-.1M358.1 75l.4 .2M358.1 75h.1M358.5 75.2l.1 .2M358.5 75.2h.1M358.6 75.9v.1"/>
<path d="M358.6 75.4h.1M358.6 75.9h.1M358.7 75.9l.5 .4M358.7 75.3l.1 .1M358.8 75.4h-.1M358.8 75.4h.1M358.8 75.4l.4 .2M359.2 75.6l.1 .6M359.2 75.6h.1M359.3 76.2l-.1 .2M359.3 76.2l-.1 .1M359.3 76.2h.1"/>
<path d="M360.1 70.8h.1M360.1 71.6h.1M360.1 72.3v.1M360.1 73.1h.1M360.1 73.1v.7l.6 .2M360.1 72.3v.8M360.1 71.6v.7M360.1 70.8v.8M360.1 72.3h.1M360.1 70.1h.1M360.1 76.1h.1M360.1 70.1v.7"/>
<path d="M360.1 76.1l-.1 .7 .7 .3M360.1 70.1l.4 .2M360.1 76.1l.4 .3M360.5 70.3l.2 .2M360.5 76.4l.2 .2M360.5 70.3h.1M360.5 76.4h.1M360.6 73.4l.1 .1M360.6 72.6l.1 .2M360.6 71.9l.1 .2M360.6 71.1l.1 .6M360.6 71.1h.1"/>
<path d="M360.6 71.9h.1M360.6 73.4h.1M360.6 72.6h.1M360.7 74l-.1 .1M360.7 71l-.1 .1M360.7 77.1h-.1M360.7 74l.6 .4M360.7 70.5h.1M360.7 77.1l.6 .4M360.7 76.6h.1M360.7 73.5h.1M360.7 71h.1"/>
<path d="M360.7 73.2l-.1 .2M360.7 72.1l-.1 .5M360.7 71.7l-.1 .2M360.7 71.7h.1M360.7 72.1h.1M360.7 72.8h.1M360.7 73.2h.1M360.7 72.8v.4M360.7 71l.6 .4M360.7 76.5h.1M360.8 70.5h-.1M360.8 73.5h-.1"/>
<path d="M360.8 70.5h.1M360.8 73.5h.1M360.8 76.5l-.1 .1M360.8 76.5h.1M360.8 73.5l.4 .2M360.8 70.5l.4 .2M360.8 76.5l.4 .3M361.2 70.7h.1M361.2 73.7h.1M361.2 76.8h.1M361.2 73.7l.1 .2M361.2 70.7l.1 .2"/>
<path d="M361.2 76.8l.1 .1M361.3 74.4v.1M361.3 71.4v.1M361.3 77.5h.1M361.3 70.9h.1M361.3 73.9h.1M361.3 76.9h.1M361.3 71.4h.1M361.3 74.4h.1M361.3 71.4l.7 .4M361.3 74.4l.7 .4M361.3 77.5l.7 .3"/>
<path d="M361.4 73.9h.1M361.4 70.8h.1M361.4 76.9h.1M361.5 70.8l-.2 .1M361.5 73.9h-.2M361.5 70.8h.1M361.5 76.9l-.2 .1M361.5 76.9h.1M361.5 73.9l.4 .2M361.5 70.8l.4 .3M361.5 76.9l.4 .2M361.5 73.9h.1"/>
<path d="M361.9 74.1l.1 .2M361.9 71.1l.1 .2M361.9 77.1l.1 .2M361.9 71.1h.1M361.9 74.1h.1M361.9 77.1h.1M362 74.8l-.1 .1M362 71.8h-.1M362 77.8l-.1 .1M362 71.8l.6 .4M362 74.8l.6 .3M362 71.3h.1"/>
<path d="M362 74.3h.1M362 77.8l.5 .5 .1-.1M362 77.3h.1M362 74.2l.1 .1M362 71.2h.1M362.1 71.2l-.1 .1M362.1 74.3h-.1M362.1 77.3h-.1M362.1 74.3l.4 .2M362.1 71.2l.4 .2M362.1 77.3l.4 .2M362.1 71.2h.1"/>
<path d="M362.1 74.3h.1M362.1 77.3h.1M362.5 74.5l.1 .2M362.5 71.4l.1 .2M362.5 77.5l.1 .3M362.5 71.4h.1M362.5 74.5h.1M362.5 77.5h.1M362.6 72.2h.1M362.6 71.6h.1M362.6 75.1v.1M362.6 78.2v.1"/>
<path d="M362.6 74.7h.1M362.6 77.8h.1M362.6 78.2h.1M362.6 74.7v.4M362.6 77.8v.4M362.7 72.2l.6 .3M362.7 71.6h.1M362.7 76.1h.1M362.7 76.9h.1M362.7 76.9v.7l.6 .2M362.7 76.1v.8M362.8 75.4h-.1"/>
<path d="M362.8 71.6h-.2M362.8 71.6h.1M362.8 75.4l-.1 .7M362.8 75.4h.1M362.8 75.4l.4 .2M362.8 71.6l.4 .2M363.2 71.8l.1 .7M363.2 75.6l.1 .3M363.2 75.6h.1M363.2 71.8h.1M363.2 77.2l.1 .6M363.2 76.4l.1 .2"/>
<path d="M363.2 77.2h.1M363.2 76.4h.1M363.3 72.5l-.1 .1M363.3 77.8l-.1 .1M363.3 77l-.1 .2M363.3 76.3l-.1 .1M363.3 72.5h.1M363.3 75.9h.1M363.3 76.3h.1M363.3 76.6h.1M363.3 77h.1M363.3 77.8h.1"/>
<path d="M363.3 75.9v.4M363.3 76.6v.4M377.3 76.9v20.2M377.5 76.8v20.2l-.2 .1M377.5 76.8l-.2 .1M379.9 75.4l-1.3 .7 4.3 2.5M379.9 75.4v1.4M382.2 78.9v21.5M382.9 78.6l-.7 .3M382.9 78.6v21.4l-.7 .4M382.9 83.2l.4 .2M382.9 95.4l.4 .2"/>
<path d="M383.3 83.4v12.2M384.2 81.6a.9 .9 0 0 1 .6-1 .9 .9 0 0 1 1.1 .5l.6 .7 .4 1.4v15.5a.9 .9 0 0 1-.6 1 .9 .9 0 0 1-1.1-.4l-.6-.8-.4-1.3M384.2 81.6v2M384.2 96v1.2M385.5 80.8l-1.3 .8M385.9 96.2l.2 .9 .8 1.2M385.9 81.3l.4 .3 .1 1.7M385.9 81.2l.3 .2M385.9 96.2l-1.7 1M385.9 81.1v2.4M385.9 95.9v.3M386.9 82.9a3 3 0 0 1-4 .1"/>
<path d="M386.9 83.1a3.3 3.3 0 0 1-3.6 .3M386.9 95.3a3.3 3.3 0 0 1-3.6 .3M398.3 85.9v23.3M400 84.9v23.4l-1.7 .9M400 84.9l-1.7 1M75.7 114h198.1v3.2h-198.1zM191.7 113.8h-1v.2M191.7 113.8h56.4l1 .2M191.7 113.8v.2M250.8 117.2v.2a2.8 2.8 0 0 1-2.7 2.2h-4v.2M251 117.2a3 3 0 0 1-2.9 2.6h-8.8v-2.4h-129v3.6h137v-1.2M382.6 100.1l15.7 9.1"/>
<path d="M393.1 100.4a2.31 2.31 0 0 1 2.7 2.3 1.13 1.13 0 0 1-.5 1.5 1.13 1.13 0 0 1-1.6-.6 2.48 2.48 0 0 1-.6-3.2zM394.4 100.5l.4 1.3 1.1 1.2M111.3 121v.4h127v-.4M126.2 121.4h.1M126.5 121.4h.1M127.2 121.4h.1M127.5 121.4h.1M127.7 121.4h.1M128.4 121.4h.1M128.7 121.4h.1M128.9 121.4h.1M129.7 121.4h.1"/>
<path d="M129.9 121.4h.1M130 121.4h.1M130.2 121.4h.1M130.9 121.4h.1M131.2 121.4h.1M131.4 121.4h.1M132.2 121.4h.1M132.4 121.4h.1M133.8 121.4h.1M134 121.4h.1M134.7 121.4h.1M135 121.4h.1"/>
<path d="M135.2 121.4h.1M136 121.4h.1M136.2 121.4h.1M136.3 121.4h.1M136.5 121.4h.1M137.2 121.4h.1M137.4 121.4h.1M137.5 121.4h.1M137.7 121.4h.1M138.5 121.4h.1M138.7 121.4h.1M139 121.4h.1"/>
<path d="M139.7 121.4h.1M139.9 121.4h.1M141.3 121.4h.1M141.5 121.4h.1M142.3 121.4h.1M142.5 121.4h.1M142.6 121.4h.1M142.8 121.4h.1M143.5 121.4h.1M143.7 121.4h.1M143.8 121.4h.1M144 121.4h.1"/>
<path d="M144.8 121.4h.1M145 121.4h.1M145.3 121.4h.1M146 121.4h.1M146.2 121.4h.1M146.3 121.4h.1M146.5 121.4h.1M147.2 121.4h.1M147.5 121.4h.1M156.5 121.4h.1M156.7 121.4h.1M157.5 121.4h.1"/>
<path d="M157.7 121.4h.1M158 121.4h.1M158.7 121.4h.1M158.9 121.4h.1M159 121.4h.1M159.2 121.4h.1M160 121.4h.1M160.2 121.4h.1M160.5 121.4h.1M161.2 121.4h.1M161.4 121.4h.1M161.7 121.4h.1"/>
<path d="M162.4 121.4h.1M162.7 121.4h.1M164 121.4h.1M164.3 121.4h.1M165 121.4h.1M165.3 121.4h.1M165.5 121.4h.1M166.3 121.4h.1M166.5 121.4h.1M166.8 121.4h.1M167.5 121.4h.1M167.8 121.4h.1"/>
<path d="M168 121.4h.1M168.7 121.4h.1M169 121.4h.1M169.2 121.4h.1M170 121.4h.1M170.2 121.4h.1M171.6 121.4h.1M171.8 121.4h.1M172.6 121.4h.1M172.8 121.4h.1M173.1 121.4h.1M173.8 121.4h.1"/>
<path d="M174.1 121.4h.1M183.1 121.4h.1M183.4 121.4h.1M184.1 121.4h.1M184.4 121.4h.1M184.6 121.4h.1M185.4 121.4h.1M185.6 121.4h.1M185.9 121.4h.1M186.6 121.4h.1M186.8 121.4h.1M186.9 121.4h.1"/>
<path d="M187.1 121.4h.1M187.8 121.4h.1M188.1 121.4h.1M188.3 121.4h.1M189.1 121.4h.1M189.3 121.4h.1M190.7 121.4h.1M190.9 121.4h.1M191.7 121.4h.1M191.9 121.4h.1M192.2 121.4h.1M192.9 121.4h.1"/>
<path d="M193.1 121.4h.1M193.2 121.4h.1M193.4 121.4h.1M194.2 121.4h.1M194.4 121.4h.1M194.6 121.4h.1M195.4 121.4h.1M195.6 121.4h.1M195.7 121.4h.1M195.9 121.4h.1M196.6 121.4h.1M196.9 121.4h.1"/>
<path d="M198.2 121.4h.1M198.5 121.4h.1M199.2 121.4h.1M199.5 121.4h.1M199.7 121.4h.1M200.5 121.4h.1M200.7 121.4h.1M200.9 121.4h.1M201.7 121.4h.1M201.9 121.4h.1M202.2 121.4h.1M202.9 121.4h.1"/>
<path d="M203.2 121.4h.1M203.4 121.4h.1M204.2 121.4h.1M204.4 121.4h.1M205.8 121.4h.1M206 121.4h.1M206.8 121.4h.1M207 121.4h.1M207.3 121.4h.1M208 121.4h.1M208.2 121.4h.1M208.3 121.4h.1"/>
<path d="M208.5 121.4h.1M209.2 121.4h.1M209.5 121.4h.1M209.7 121.4h.1M210.5 121.4h.1M210.7 121.4h.1M211 121.4h.1M211.7 121.4h.1M212 121.4h.1M75.7 159.1h198.1v38.1h-198.1zM110.3 159.1v35h137v-35M351.6 159.1v35"/>
<path d="M354.2 159.1h3.2v38.1h-3.2zM111.3 160.1h127v33h-127zM247.3 164.7a2.54 2.54 0 0 1 2.8-1.7 2.54 2.54 0 0 1 2.1 2.5v25.4a2.54 2.54 0 0 1-2.1 2.5 2.54 2.54 0 0 1-2.8-1.8M247.3 166.6h.8M248.1 166.6h3v20h-3M248.1 166.6v20M350 166.6h.1M350 174.7h.1M350 174h.1M350 175h.1M350 173.8h.1M350 173.7h.1"/>
<path d="M350 173.5h.1M350 172.8h.1M350 172.5h.1M350 165.4h.1M350 165.1h.1M350 172.2h.1M350 166.3h.1M350 166.1h.1M350 171.6h.1M350 171.3h.1M350 176h.1M350 175.3h.1"/>
<path d="M350 170.3h.1M350 170h.1M350 171h.1M350 176.2h.1M350 166.4h.1M350 169.1h.1M350 168.8h.1M350 168.5h.1M350 167.8h.1M350 167.3h.1M350 169.8h.1M350 167.5h.1"/>
<path d="M350.4 160.1h-.4v33h.4M351.6 166.6h2.6M354 166.6v-7.5h-3.6v35h3.6v-7.5M357.4 166.6h.2v20M247.3 186.6h.8M351.6 186.6h2.6M357.4 186.6h.2M357.4 193.1h.2M357.4 187.6h.2M357.6 186.6v1M357.6 193.1v1h-.2M357.6 187.6v5.5"/>
<circle cx="266.2" cy="50.1" r="2.95"/>
<circle cx="83.3" cy="72.9" r="2.95"/>
<circle cx="83.3" cy="166.7" r="2.95"/>
<circle cx="266.2" cy="189.6" r="2.95"/>
</g>
<text font-size="5.4" x="416.5" y="249.1">A</text>
<g font-size="4.2" fill="#808080">
<text x="146.8" y="24.9">2.731</text>
<text x="250.6" y="34.1">.061</text>
<text x="90.9" y="105.4">.680</text>
<text x="291.4" y="131.6">.083</text>
<text x="122.5" y="147.4">1.950</text>
<text x="52.9" y="187.5">.406</text>
<text x="170.1" y="208.8">2.771</text>
</g>
<g font-size="4.2">
<text x="310" y="80.9">1</text>
<text x="356.2" y="106.2">2</text>
<text x="12.5" y="246.4">ITEM</text>
<text x="13" y="250.5">NO.</text>
<text x="33.3" y="248.4">PART NUMBER</text>
<text x="75.1" y="248.4">DRAWING ID</text>
<text x="117.1" y="248.4">MFG.</text>
<text x="163.7" y="248.4">DESCRIPTION</text>
<text x="216.8" y="248.4">QTY.</text>
<text x="15.8" y="257">1</text>
<text x="34.1" y="257">CLKV2-PC-05</text>
<text x="72.3" y="257">CLKV2-DWG-07</text>
<text x="160.6" y="257">Front panel PCB</text>
<text x="220.2" y="257">1</text>
<text x="15.8" y="263.1">2</text>
<text x="30.2" y="263.1">ER-OLED1602-4W</text>
<text x="112.7" y="263.1">EastRising</text>
<text x="147.4" y="263.1">16x2 Character OLED display</text>
<text x="220.2" y="263.1">1</text>
</g>
<g font-size="3.5">
<text x="394.1" y="225.3">Benoit Frigon</text>
<text x="394.1" y="228.8">www.bfrigon.com</text>
<text x="419.3" y="259.7">B</text>
</g>
<g font-size="3.2">
<text x="316.7" y="238.4">ALARM CLOCK V2</text>
<text x="316.7" y="247.3">FRONT PANEL PCB</text>
<text x="316.7" y="250.9">COMPONENTS POSITION</text>
<text x="316.7" y="259.7">CLKV2-PC-05</text>
<text x="353.3" y="259.7">CLKV2-DWG-07</text>
<text x="387.6" y="259.7">INCHES [MM]</text>
<text x="317" y="268.2">PCB FR4 - 1.6 MM</text>
<text x="375.5" y="268.2">STANDARD</text>
</g>
<g font-size="2.8">
<text x="31" y="8.5">1</text>
<text x="85.1" y="8.5">2</text>
<text x="137.3" y="8.5">3</text>
<text x="189.7" y="8.5">4</text>
<text x="242.1" y="8.5">5</text>
<text x="294.4" y="8.5">6</text>
<text x="347.6" y="8.5">7</text>
<text x="400.3" y="8.5">8</text>
<text x="423.8" y="27.2">A</text>
<text x="6.7" y="71.8">B</text>
<text x="423.8" y="72.8">B</text>
<text x="6.4" y="118.6">C</text>
<text x="423.5" y="118.9">C</text>
<text x="6.5" y="162.1">D</text>
<text x="423.4" y="163">D</text>
<text x="6.7" y="207.9">E</text>
<text x="423.7" y="204.9">E</text>
<text x="313.1" y="234.6">PROJECT</text>
<text x="313.3" y="243.2">TITLE</text>
<text x="414.5" y="243.6">REV</text>
<text x="6.7" y="253.8">F</text>
<text x="313.7" y="255.3">PART #</text>
<text x="351" y="255.3">DOCUMENT #</text>
<text x="386.8" y="255.3">UNITS</text>
<text x="416.7" y="255.3">SIZE</text>
<text x="11.4" y="268.4">FILE : clkv2-dwg-07</text>
<text x="313.7" y="264.6">MATERIAL</text>
<text x="372.6" y="264.5">FINISH</text>
<text x="32.7" y="273.3">1</text>
<text x="85.7" y="273.3">2</text>
<text x="137.6" y="273.3">3</text>
<text x="189.6" y="273.3">4</text>
<text x="243.2" y="273.2">5</text>
<text x="313.7" y="273.3">DATE</text>
<text x="324.5" y="273.3">11/25/2015</text>
<text x="344.1" y="273.1">APVD BY :</text>
<text x="383" y="273.1">SCALE</text>
<text x="393.8" y="273.1">2:1</text>
<text x="404.9" y="273.1">SHEET 2 OF 2</text>
</g>
<text font-size="2.7" x="251.7" y="235.2">NOTES :</text>
<text font-size="2.5" x="6.4" y="27">A</text>
</svg>
